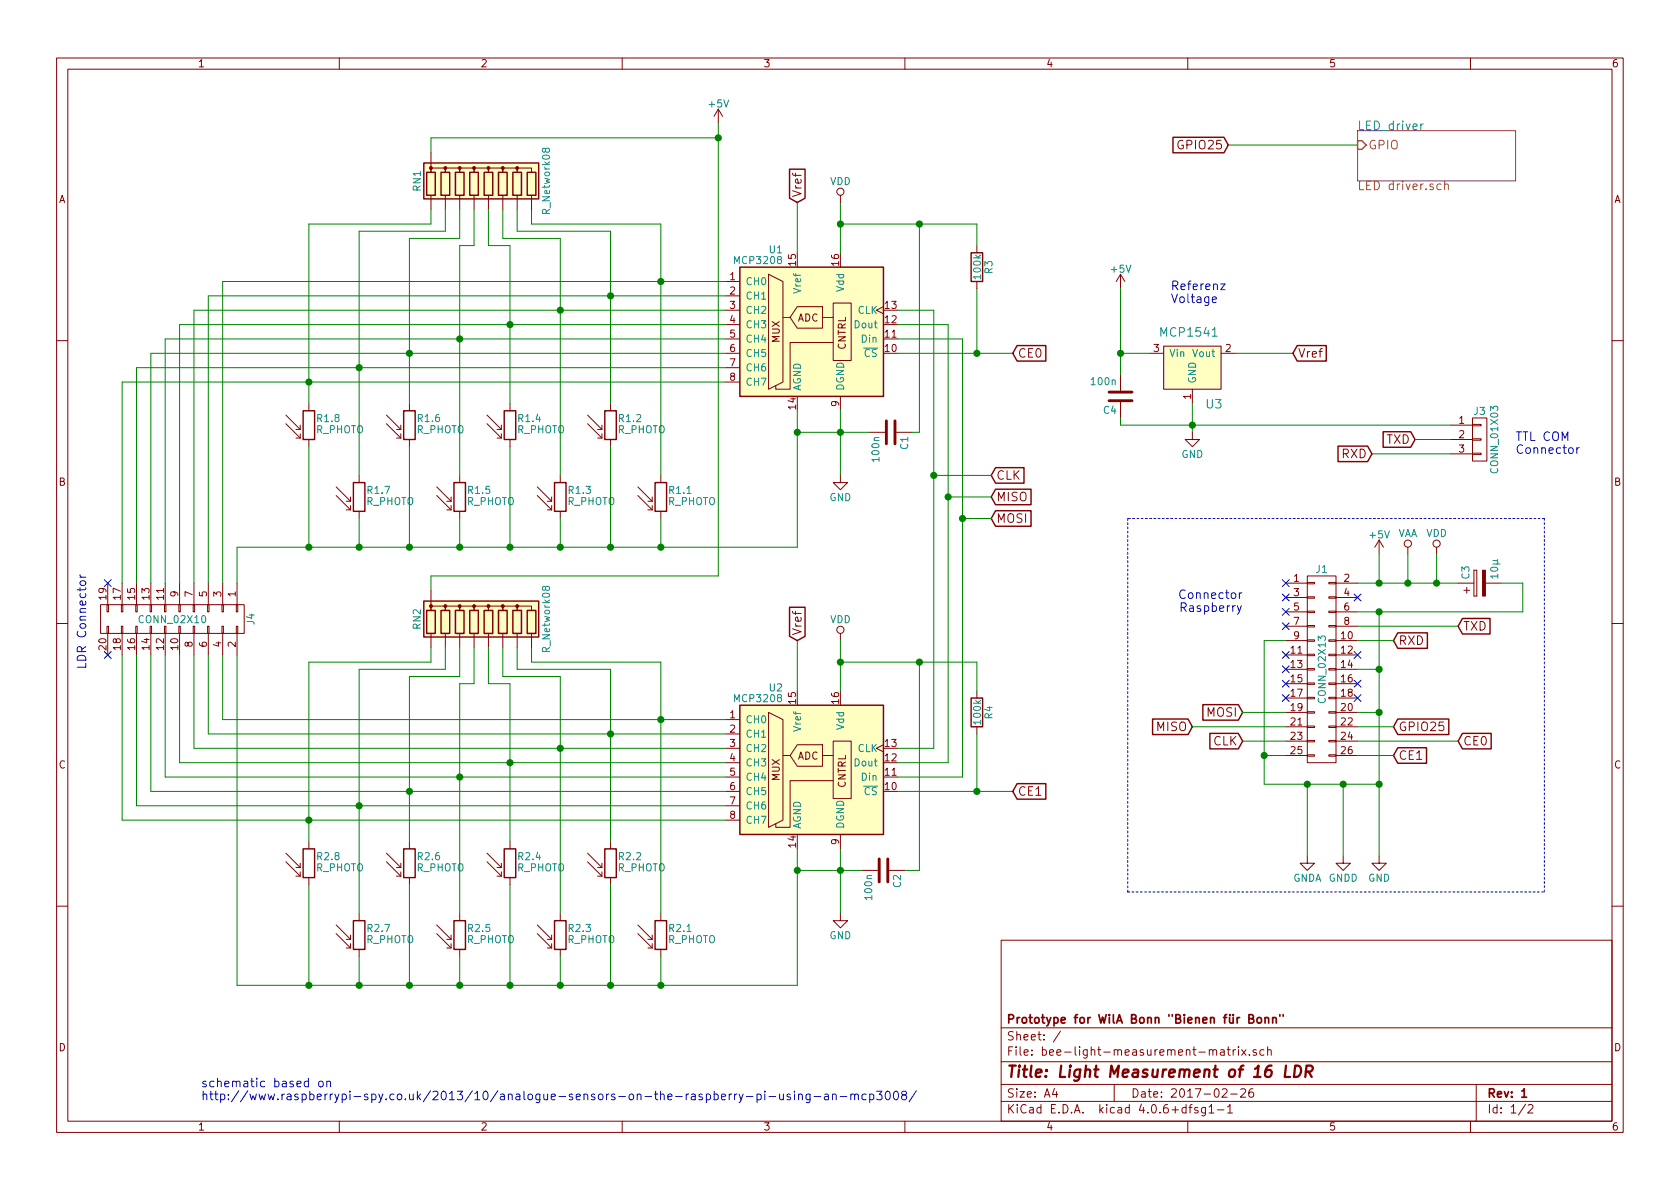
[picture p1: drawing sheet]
<svg xmlns="http://www.w3.org/2000/svg" width="297mm" height="210mm" viewBox="0 0 297 210" stroke-linecap="round" stroke-linejoin="round" font-family="sans-serif">
<g fill="none" stroke="#840000" stroke-width=".18">
<path d="M10 10.3h277v189.9h-277zM12 12.2h273v186.1h-273zM60 10.3v1.9M110 10.3v1.9M127 19.3l-.8 1.3M127 19.3v2.5M127 19.3l.8 1.3M160 10.3v1.9M210 10.3v1.9M260 10.3v1.9M76.2 26.9v3.6v-.8h2.5v.8v-.8h2.6v.8v-.8h2.5v.8v-.8h2.6v.8v-.8h2.5v.8v-.8h2.5v.8v-.8h2.6v.8M76.2 34.5v2.6"/>
<path d="M78.7 34.5v2.6M81.3 34.5v2.6M83.8 34.5v2.6M86.4 34.5v2.6M88.9 34.5v2.6M91.4 34.5v2.6M94 34.5v2.6M148.6 34.5v1.3M128.3 49.8h2.5M128.3 52.3h2.5M128.3 54.9h2.5M128.3 57.4h2.5"/>
<path d="M128.3 59.9h2.5M135.9 48.5l2.5 1.3v17.8l-2.5 1.2zM138.4 56.1h1.3M141 54.2h4.4v3.8h-4.4l-1.3-1.9zM145.4 56.1h1.9M147.3 53.6h3.2v10.1h-3.2zM156.2 54.2l-1.3 .7 1.3 .6M172.7 43.4v1.3M172.7 49.8v1.2M198.1 48.5l-.7 1.3M198.1 48.5v2.5M198.1 48.5l.8 1.3"/>
<path d="M10 60.2h2M50.5 74.9l2.6 2.6M50.5 73.4l2.6 2.5M52.3 77.5h.8M52.3 75.9h.8M53.1 75.2v.7M53.1 76.7v.8M54.6 71.4v1.2M54.6 77.7v1.3M68.3 74.9l2.6 2.6M68.3 73.4l2.6 2.5M70.1 77.5h.8"/>
<path d="M70.1 75.9h.8M70.9 75.2v.7M70.9 76.7v.8M72.4 71.4v1.2M72.4 77.7v1.3M86.1 74.9l2.5 2.6M86.1 73.4l2.5 2.5M87.9 77.5h.7M87.9 75.9h.7M88.6 75.2v.7M88.6 76.7v.8M90.2 71.4v1.2"/>
<path d="M90.2 77.7v1.3M103.9 74.9l2.5 2.6M103.9 73.4l2.5 2.5M105.7 77.5h.7M105.7 75.9h.7M106.4 75.2v.7M106.4 76.7v.8M107.9 71.4v1.2M107.9 77.7v1.3M128.3 62.5h2.5M128.3 65h2.5M128.3 67.6h2.5"/>
<path d="M147.3 60.6h-7.6v8.2h-2.5v-.6M148.6 70.1v2.5M153.7 76.4h2.8M158.5 76.4h2.8M198.1 66.3v2.8M198.1 71.1v2.8M203.2 62.5h2.5M205.7 61.2h10.2v7.6h-10.2zM210.8 76.4v1.3h1.3l-1.3 1.3-1.3-1.3h1.3M210.8 68.8v2.6M215.9 62.5h2.5M256.5 75.2h3.8"/>
<path d="M256.5 77.7h3.8M260.3 77.6h1.6v.2h-1.6zM260.3 75.1h1.6v.2h-1.6zM260.3 73.9h2.6v7.6h-2.6zM285 60.2h2M59.4 87.6l2.6 2.6M59.4 86.1l2.6 2.5M61.2 90.2h.8M61.2 88.6h.8M62 87.9v.7M62 89.4v.8M63.5 84.1v1.2"/>
<path d="M63.5 90.4v1.3M77.2 87.6l2.6 2.6M77.2 86.1l2.6 2.5M79 90.2h.8M79 88.6h.8M79.8 87.9v.7M79.8 89.4v.8M81.3 84.1v1.2M81.3 90.4v1.3M95 87.6l2.5 2.6M95 86.1l2.5 2.5M96.8 90.2h.7"/>
<path d="M96.8 88.6h.7M97.5 87.9v.7M97.5 89.4v.8M99.1 84.1v1.2M99.1 90.4v1.3M112.8 87.6l2.5 2.6M112.8 86.1l2.5 2.5M114.6 90.2h.7M114.6 88.6h.7M115.3 87.9v.7M115.3 89.4v.8M116.8 84.1v1.2"/>
<path d="M116.8 90.4v1.3M148.6 84.1v1.2h1.3l-1.3 1.3-1.3-1.3h1.3M243.8 95.5l-.7 1.3M243.8 95.5v2.5M243.8 95.5l.8 1.3M248.9 96.8v1.2M254 96.8v1.2M256.5 80.3h3.8M260.3 80.1h1.6v.3h-1.6zM10 110.3h2M17.8 106.9h25.4v5.1h-25.4zM18.9 106.9h.3v1.3h-.3z"/>
<path d="M18.9 110.7h.3v1.3h-.3zM19 103.1v3.8M19 112v3.8M21.5 106.9h.2v1.3h-.2zM21.5 110.7h.2v1.3h-.2zM21.6 103.1v3.8M21.6 112v3.8M24 106.9h.3v1.3h-.3zM24 110.7h.3v1.3h-.3zM24.1 103.1v3.8M24.1 112v3.8M26.5 106.9h.3v1.3h-.3z"/>
<path d="M26.5 110.7h.3v1.3h-.3zM26.7 103.1v3.8M26.7 112v3.8M29.1 106.9h.2v1.3h-.2zM29.1 110.7h.2v1.3h-.2zM29.2 103.1v3.8M29.2 112v3.8M31.6 106.9h.3v1.3h-.3zM31.6 110.7h.3v1.3h-.3zM31.7 103.1v3.8M31.7 112v3.8M34.2 106.9h.2v1.3h-.2z"/>
<path d="M34.2 110.7h.2v1.3h-.2zM34.3 103.1v3.8M34.3 112v3.8M36.7 106.9h.3v1.3h-.3zM36.7 110.7h.3v1.3h-.3zM36.8 103.1v3.8M36.8 112v3.8M39.2 106.9h.3v1.3h-.3zM39.2 110.7h.3v1.3h-.3zM39.4 103.1v3.8M39.4 112v3.8M41.8 106.9h.2v1.3h-.2z"/>
<path d="M41.8 110.7h.2v1.3h-.2zM41.9 103.1v3.8M41.9 112v3.8M76.2 104.4v3.5v-.7h2.5v.7v-.7h2.6v.7v-.7h2.5v.7v-.7h2.6v.7v-.7h2.5v.7v-.7h2.5v.7v-.7h2.6v.7M76.2 112v2.5M78.7 112v2.5M81.3 112v2.5M83.8 112v2.5M86.4 112v2.5M88.9 112v2.5M91.4 112v2.5M94 112v2.5"/>
<path d="M148.6 112v1.3M227.3 103.1h3.8M227.3 105.7h3.8M227.3 108.2h3.8M227.3 110.7h3.8M227.3 113.3h3.8M227.3 115.8h3.8M227.3 118.4h3.8M231.1 118.2h1.3v.3h-1.3zM231.1 115.7h1.3v.2h-1.3zM231.1 113.2h1.3v.2h-1.3zM231.1 110.6h1.3v.3h-1.3z"/>
<path d="M231.1 108.1h1.3v.2h-1.3zM231.1 105.5h1.3v.3h-1.3zM231.1 103h1.3v.2h-1.3zM231.1 101.8h5.1v33.1h-5.1zM234.9 118.2h1.3v.3h-1.3zM234.9 115.7h1.3v.2h-1.3zM234.9 113.2h1.3v.2h-1.3zM234.9 110.6h1.3v.3h-1.3zM234.9 108.1h1.3v.2h-1.3zM234.9 105.5h1.3v.3h-1.3zM234.9 103h1.3v.2h-1.3zM236.2 103.1h3.8"/>
<path d="M236.2 105.7h3.8M236.2 108.2h3.8M236.2 110.7h3.8M236.2 113.3h3.8M236.2 115.8h3.8M236.2 118.4h3.8M257.8 103.1h2.8M258.8 104.4h1M259.3 103.9v1M260.6 105.4h.5zM260.6 100.8v4.6zM260.6 100.8h.5z"/>
<path d="M261.1 100.8v4.6zM262.6 103.1h2.8M285 110.3h2M128.3 127.2h2.5M128.3 129.8h2.5M128.3 132.3h2.5M128.3 134.9h2.5M128.3 137.4h2.5M128.3 139.9h2.5M135.9 126l2.5 1.2v17.8l-2.5 1.3zM138.4 133.6h1.3M141 131.7h4.4v3.8h-4.4l-1.3-1.9z"/>
<path d="M145.4 133.6h1.9M147.3 131.1h3.2v10.1h-3.2zM147.3 138h-7.6v8.3h-2.5v-.6M156.2 131.7l-1.3 .6 1.3 .7M172.7 122.2v1.2M172.7 128.5v1.3M227.3 133.6h3.8M227.3 126h3.8M227.3 128.5h3.8M227.3 131.1h3.8M227.3 120.9h3.8M227.3 123.4h3.8"/>
<path d="M231.1 133.5h1.3v.2h-1.3zM231.1 130.9h1.3v.3h-1.3zM231.1 128.4h1.3v.2h-1.3zM231.1 125.9h1.3v.2h-1.3zM231.1 123.3h1.3v.3h-1.3zM231.1 120.8h1.3v.2h-1.3zM234.9 133.5h1.3v.2h-1.3zM234.9 130.9h1.3v.3h-1.3zM234.9 128.4h1.3v.2h-1.3zM234.9 125.9h1.3v.2h-1.3zM234.9 123.3h1.3v.3h-1.3zM234.9 120.8h1.3v.2h-1.3z"/>
<path d="M236.2 133.6h3.8M236.2 126h3.8M236.2 128.5h3.8M236.2 131.1h3.8M236.2 120.9h3.8M236.2 123.4h3.8M50.5 152.4l2.6 2.5M50.5 150.9l2.6 2.5M52.3 154.9h.8M52.3 153.4h.8M53.1 152.6v.8M53.1 154.2v.7"/>
<path d="M54.6 148.8v1.3M54.6 155.2v1.3M68.3 152.4l2.6 2.5M68.3 150.9l2.6 2.5M70.1 154.9h.8M70.1 153.4h.8M70.9 152.6v.8M70.9 154.2v.7M72.4 148.8v1.3M72.4 155.2v1.3M86.1 152.4l2.5 2.5M86.1 150.9l2.5 2.5"/>
<path d="M87.9 154.9h.7M87.9 153.4h.7M88.6 152.6v.8M88.6 154.2v.7M90.2 148.8v1.3M90.2 155.2v1.3M103.9 152.4l2.5 2.5M103.9 150.9l2.5 2.5M105.7 154.9h.7M105.7 153.4h.7M106.4 152.6v.8M106.4 154.2v.7"/>
<path d="M107.9 148.8v1.3M107.9 155.2v1.3M128.3 142.5h2.5M128.3 145h2.5M148.6 147.6v2.5M152.4 153.9h2.8M157.2 153.9h2.8M231.1 151.4v1.2h1.3l-1.3 1.3-1.2-1.3h1.2M237.5 151.4v1.2h1.3l-1.3 1.3-1.3-1.3h1.3M243.8 151.4v1.2h1.3l-1.3 1.3-1.2-1.3h1.2M10 160.2h2M59.4 165.1l2.6 2.5"/>
<path d="M59.4 163.6l2.6 2.5M61.2 167.6h.8M61.2 166.1h.8M62 165.3v.8M62 166.9v.7M63.5 161.5v1.3M63.5 167.9v1.3M77.2 165.1l2.6 2.5M77.2 163.6l2.6 2.5M79 167.6h.8M79 166.1h.8M79.8 165.3v.8"/>
<path d="M79.8 166.9v.7M81.3 161.5v1.3M81.3 167.9v1.3M95 165.1l2.5 2.5M95 163.6l2.5 2.5M96.8 167.6h.7M96.8 166.1h.7M97.5 165.3v.8M97.5 166.9v.7M99.1 161.5v1.3M99.1 167.9v1.3M112.8 165.1l2.5 2.5"/>
<path d="M112.8 163.6l2.5 2.5M114.6 167.6h.7M114.6 166.1h.7M115.3 165.3v.8M115.3 166.9v.7M116.8 161.5v1.3M116.8 167.9v1.3M148.6 161.5v1.3h1.3l-1.3 1.3-1.3-1.3h1.3M177 166.3h108v32h-108zM285 160.2h2M60 198.3v1.9M110 198.3v1.9"/>
<path d="M160 198.3v1.9M177 194.8h108M177 191.8h108M177 187.8h108M177 181.8h108M186.4 192.5l-.3 1h.9M186.8 193v1M187.5 182.3l-1.3 2M197 191.8v3M210 198.3v1.9M210.2 195.8h.6M210.8 195.3l-.4 .2v1.3"/>
<path d="M211.8 195.9a.37 .37 0 0 0-.6 .1l.1 .3 .5 .1 .1 .1-.3 .3-.4-.1M213.1 195.8v1.4l-.2 .1h-.4M213.1 195.9l-.4-.1-.3 .3 .1 .6 .2 .1 .4-.1M213.8 195.8l.4-.5v1.5M213.8 196.8h.8M214.5 185.8a.36 .36 0 0 1 .3-.2 .36 .36 0 0 1 .3 .2v.8M215.3 196.3h1.1M215.8 185.7h.6l.1 .9M216.1 192.7l.2-.2h.4l.3 .5-1 1h1M216.5 186h-.5l-.3 .3 .3 .3 .5-.1M217 185.6h.5M217 195.8l.5-.5v1.5"/>
<path d="M217 196.8h.9M217.2 185.1v1.3l.3 .2M217.6 193.5h1.1M218 185.6v1M218.5 185.6l-.5 .3M219 185.1v.2M219 185.6v1M219.4 192.7l.2-.2h.4l.2 .5-.9 1h.9M219.5 185.6l.8 1M220.3 185.6l-.8 1M220.9 186.5v.1M221.5 192.5a.59 .59 0 0 0-.7 .7l.1 .7 .2 .1 .5-.1 .1-.5-.2-.2-.4-.1-.3 .3"/>
<path d="M222.1 185.7a.37 .37 0 0 0-.6 .1l.1 .2 .5 .2 .1 .1-.2 .3-.5-.1M223.5 185.7l-.5-.1-.2 .3v.6l.2 .1 .5-.1M224.1 185.7l.2-.1 .4 .1 .1 .9M224.1 185.1v1.5M260 198.3v1.9M261 191.8v6.5M269.7 195.2l-1.2 2M270.2 195.5l.2-.2h.4l.2 .5-.9 1h.9"/>
<circle cx="148.6" cy="33.9" r=".63"/>
<circle cx="248.9" cy="96.1" r=".63"/>
<circle cx="254" cy="96.1" r=".63"/>
<circle cx="148.6" cy="111.4" r=".63"/>
</g>
<path d="M223.7 179.9v1M225 179.9v1M226.3 179.4v.3M226.9 179.4v.3M220.8 180.1h.5l.2-.1 .1-.3-.3-.3h-.5v1.5h.6l.3-.3a.41 .41 0 0 0-.4-.5M222.3 180.1l.2-.2 .5 .2v.5l-.1 .2-.4 .1-.2-.1zM223.7 180.1l.2-.2 .4 .1v.9M225 180.1l.2-.2 .4 .1 .1 .9M269.1 194h.8" fill="none" stroke="#840000" stroke-width=".3"/>
<path d="M227.4 188.4l-.2 2h.9M229 188.4a.97 .97 0 0 1 1 .6 .97 .97 0 0 1-.3 1.2l-.4 .2h-.5zM230.9 189.5h.7a.56 .56 0 0 0 .5-.5 .56 .56 0 0 0-.3-.6h-.8l-.2 2M231.4 189.5l.5 .9" fill="none" stroke="#840000" stroke-width=".41"/>
<g fill="#ffffc2" stroke="#ffffc2" stroke-width=".18">
<path d="M130.8 47.2h25.4v22.9h-25.4z"/>
<path d="M130.8 124.7h25.4v22.9h-25.4z"/>
<path d="M205.7 61.2h10.2v7.6h-10.2z"/>
<path d="M74.9 28.8h20.3v6.4h-20.3z"/>
<path d="M74.9 106.3h20.3v6.3h-20.3z"/>
</g>
<g fill="none" stroke="#840000" stroke-width=".25">
<path d="M74.9 28.8h20.3v6.4h-20.3zM75.4 30.5h1.6v4h-1.6zM78 30.5h1.5v4h-1.5zM80.5 30.5h1.5v4h-1.5zM83.1 30.5h1.5v4h-1.5zM85.6 30.5h1.5v4h-1.5zM88.1 30.5h1.6v4h-1.6zM90.7 30.5h1.5v4h-1.5zM93.2 30.5h1.5v4h-1.5zM139.6 29.9h2.7v5.1l-1.3 .8-1.4-.8zM207.4 24.3h9l.8 1.3-.8 1.4h-9zM130.8 47.2h25.4v22.9h-25.4z"/>
<path d="M171.7 44.7h2v5.1h-2zM53.6 72.6h2v5.1h-2zM71.4 72.6h2v5.1h-2zM89.2 72.6h2v5.1h-2zM106.9 72.6h2.1v5.1h-2.1zM179.8 61.1h5.1v2.7h-5.1l-.7-1.3zM229.4 61.1h5.1v2.7h-5.1l-.8-1.3zM236.6 78.9h5.2l.8 1.4-.8 1.3h-5.2zM244.6 76.3h4.8l.8 1.4-.8 1.4h-4.8zM62.5 85.3h2v5.1h-2zM80.3 85.3h2v5.1h-2zM98 85.3h2.1v5.1h-2.1z"/>
<path d="M115.8 85.3h2.1v5.1h-2.1zM176 82.7h5.1v2.7h-5.1l-.7-1.3zM176 86.5h6.3v2.7h-6.3l-.7-1.3zM176 90.3h6.3v2.8h-6.3l-.7-1.4zM74.9 106.3h20.3v6.3h-20.3zM75.4 107.9h1.6v4.1h-1.6zM78 107.9h1.5v4.1h-1.5zM80.5 107.9h1.5v4.1h-1.5zM83.1 107.9h1.5v4.1h-1.5zM85.6 107.9h1.5v4.1h-1.5zM88.1 107.9h1.6v4.1h-1.6zM90.7 107.9h1.5v4.1h-1.5z"/>
<path d="M93.2 107.9h1.5v4.1h-1.5zM139.6 107.4h2.7v5.1l-1.3 .8-1.4-.8zM247.1 111.9h5.3v2.7h-5.3l-.7-1.3zM258.6 109.4h4.8v2.7h-4.8l-.8-1.4zM130.8 124.7h25.4v22.9h-25.4zM171.7 123.4h2v5.1h-2zM179.8 138.6h5.1v2.7h-5.1l-.7-1.4zM203.8 127.1h6.3l.7 1.4-.7 1.4h-6.3zM212.7 124.6h6.2l.8 1.4-.8 1.3h-6.2zM213.9 129.7h5l.8 1.4-.8 1.3h-5zM247.1 132.2h5.1v2.8h-5.1l-.7-1.4zM247.1 127.1h9.1v2.8h-9.1l-.7-1.4z"/>
<path d="M258.6 129.7h5.1v2.7h-5.1l-.8-1.3zM53.6 150.1h2v5.1h-2zM71.4 150.1h2v5.1h-2zM89.2 150.1h2v5.1h-2zM106.9 150.1h2.1v5.1h-2.1zM62.5 162.8h2v5.1h-2zM80.3 162.8h2v5.1h-2zM98 162.8h2.1v5.1h-2.1zM115.8 162.8h2.1v5.1h-2.1z"/>
</g>
<g fill="none" stroke="#008400" stroke-width=".18">
<path d="M76.2 37.1v2.5h-21.6v31.8M78.7 37.1v3.8h-15.2v43.2M81.3 37.1v5.1h-8.9v29.2M83.8 37.1v6.3h-2.5v40.7M86.4 37.1v6.3h3.8v28M88.9 37.1v5.1h10.2v41.9M91.4 37.1v3.8h16.5v30.5M94 37.1v2.5h22.8v44.5M127 24.4h-50.8v2.5M127 21.8v80h-50.8v2.6M141 35.8v8.9M148.6 39.6h24.1v3.8"/>
<path d="M148.6 35.8v8.9M162.6 39.6v36.8h-1.3M217.2 25.6h22.8M128.3 49.8h-88.9v53.3M128.3 52.3h-91.5v50.8M128.3 54.9h-94v48.2M128.3 57.4h-96.6v45.7M128.3 59.9h-99.1v43.2M158.7 54.9h6.4v77.4h-6.4M158.7 57.4h8.9v77.5h-8.9M158.7 59.9h11.5v77.5h-11.5M172.7 51v11.5"/>
<path d="M198.1 51v15.3M54.6 79v17.8M72.4 79v17.8M90.2 79v17.8M107.9 79v17.8M128.3 62.5h-101.6v40.6M128.3 65h-104.2v38.1M128.3 67.6h-106.7v35.5M141 72.6v24.2h-99.1v6.3M141 76.4h12.7M148.6 72.6v11.5M158.7 62.5h20.4"/>
<path d="M198.1 62.5h5.1M198.1 73.9v1.3h58.4M210.8 71.4v5M218.4 62.5h10.2M250.2 77.7h6.3M63.5 91.7v5.1M81.3 91.7v5.1M99.1 91.7v5.1M116.8 91.7v5.1M165.1 84.1h10.2M167.6 87.9h7.7M170.2 91.7h5.1"/>
<path d="M242.6 80.3h13.9M243.8 98v5.1M248.9 98v5.1M254 98v5.1M21.6 115.8v29.2h106.7M24.1 115.8v26.7h104.2M26.7 115.8v24.1h101.6M29.2 115.8v21.6h99.1M31.7 115.8v19.1h96.6M34.3 115.8v16.5h94M36.8 115.8v14h91.5M39.4 115.8v11.4h88.9"/>
<path d="M41.9 115.8v58.4h99.1v-24.1M76.2 114.5v2.6h-21.6v31.7M78.7 114.5v3.9h-15.2v43.1M81.3 114.5v5.1h-8.9v29.2M83.8 114.5v6.4h-2.5v40.6M86.4 114.5v6.4h3.8v27.9M88.9 114.5v5.1h10.2v41.9M91.4 114.5v3.9h16.5v30.4M94 114.5v2.6h22.8v44.4M141 113.3v8.9M148.6 117.1h24.1v5.1M148.6 113.3v8.9"/>
<path d="M162.6 117.1v36.8h-2.6M227.3 113.3h-3.8v25.4h20.3M240 103.1h17.8M240 118.4h3.8M240 110.7h17.8M240 113.3h6.4M243.8 108.2v43.2M265.4 103.1h3.8v5.1h-29.2M158.7 139.9h20.4M172.7 129.8v10.1M210.8 128.5h16.5M219.7 131.1h7.6"/>
<path d="M219.7 126h7.6M223.5 133.6h3.8M231.1 138.7v12.7M237.5 138.7v12.7M240 128.5h6.4M240 131.1h17.8M240 133.6h6.4M240 126h3.8M54.6 156.5v17.7M72.4 156.5v17.7M90.2 156.5v17.7M107.9 156.5v17.7"/>
<path d="M141 153.9h11.4M148.6 150.1v11.4M63.5 169.2v5M81.3 169.2v5M99.1 169.2v5M116.8 169.2v5"/>
</g>
<g fill="#008400" stroke="#008400" stroke-width=".25">
<circle cx="116.8" cy="49.8" r=".51"/>
<circle cx="108" cy="52.3" r=".51"/>
<circle cx="99.1" cy="54.9" r=".51"/>
<circle cx="90.2" cy="57.4" r=".51"/>
<circle cx="81.3" cy="59.9" r=".51"/>
<circle cx="72.4" cy="62.5" r=".51"/>
<circle cx="63.5" cy="65" r=".51"/>
<circle cx="54.6" cy="67.6" r=".51"/>
<circle cx="72.4" cy="96.8" r=".51"/>
<circle cx="90.2" cy="96.8" r=".51"/>
<circle cx="108" cy="96.8" r=".51"/>
<circle cx="99.1" cy="96.8" r=".51"/>
<circle cx="81.3" cy="96.8" r=".51"/>
<circle cx="63.5" cy="96.8" r=".51"/>
<circle cx="116.8" cy="127.2" r=".51"/>
<circle cx="108" cy="129.8" r=".51"/>
<circle cx="99.1" cy="132.3" r=".51"/>
<circle cx="90.2" cy="134.9" r=".51"/>
<circle cx="81.3" cy="137.4" r=".51"/>
<circle cx="72.4" cy="139.9" r=".51"/>
<circle cx="63.5" cy="142.5" r=".51"/>
<circle cx="54.6" cy="145" r=".51"/>
<circle cx="72.4" cy="174.2" r=".51"/>
<circle cx="90.2" cy="174.2" r=".51"/>
<circle cx="108" cy="174.2" r=".51"/>
<circle cx="99.1" cy="174.2" r=".51"/>
<circle cx="81.3" cy="174.2" r=".51"/>
<circle cx="63.5" cy="174.2" r=".51"/>
<circle cx="165.1" cy="84.1" r=".51"/>
<circle cx="167.6" cy="87.9" r=".51"/>
<circle cx="170.2" cy="91.7" r=".51"/>
<circle cx="148.6" cy="153.9" r=".51"/>
<circle cx="148.6" cy="117.1" r=".51"/>
<circle cx="148.6" cy="76.4" r=".51"/>
<circle cx="148.6" cy="39.6" r=".51"/>
<circle cx="162.6" cy="39.6" r=".51"/>
<circle cx="172.7" cy="62.5" r=".51"/>
<circle cx="172.7" cy="139.9" r=".51"/>
<circle cx="162.6" cy="117.1" r=".51"/>
<circle cx="198.1" cy="62.5" r=".51"/>
<circle cx="210.8" cy="75.2" r=".51"/>
<circle cx="243.8" cy="126" r=".51"/>
<circle cx="243.8" cy="118.4" r=".51"/>
<circle cx="223.5" cy="133.6" r=".51"/>
<circle cx="248.9" cy="103.1" r=".51"/>
<circle cx="243.8" cy="103.1" r=".51"/>
<circle cx="254" cy="103.1" r=".51"/>
<circle cx="243.8" cy="108.2" r=".51"/>
<circle cx="141" cy="76.4" r=".51"/>
<circle cx="116.8" cy="96.8" r=".51"/>
<circle cx="127" cy="24.4" r=".51"/>
<circle cx="141" cy="153.9" r=".51"/>
<circle cx="116.8" cy="174.2" r=".51"/>
<circle cx="54.6" cy="96.8" r=".51"/>
<circle cx="54.6" cy="174.2" r=".51"/>
<circle cx="243.8" cy="138.7" r=".51"/>
<circle cx="237.5" cy="138.7" r=".51"/>
<circle cx="231.1" cy="138.7" r=".51"/>
</g>
<g fill="none" stroke="#0000c2" stroke-width=".18">
<path d="M214.4 53l.7-.1-.1-.3-.4-.1-.2 .2v.7h.6M215.8 50.2h.8l-.8 1h.8M278.8 79.2v1M279.2 79.2h-.3l-.1 .3M14.1 101.6l.1 .3 .3 .2M14.1 102.1h1.1M14.2 102.9l.3-.2h.4l.2 .2 .1 .3-.3 .3h-.4l-.4-.3zM56.4 191.3l.2-.1 .5 .1v.6l-.1 .2-.4 .1-.2-.2zM57.8 191.3h.1a.36 .36 0 0 1 .5 .1v.8M57.8 191.2v1M130.7 193.5l.3 1M131.4 193.5l-.5 1.3-.2 .2"/>
<path d="M132 193.9h1.1M133.9 193.5a.48 .48 0 0 1 .6 .1v.7a.48 .48 0 0 1-.6 .1M133.9 193.5v1.5M135.2 193v.1M135.2 193.5v1M136 193.9h1.1M137.8 193.5v.8a.38 .38 0 0 0 .7 0M138.5 193.5v1M139.7 193.5h-.3l-.3 .2 .1 .2 .5 .2v.3h-.6M140.5 193v.1M140.5 193.5v1M141.2 193.6l.1-.1a.36 .36 0 0 1 .6 .2v.8"/>
<path d="M141.2 193.5v1M143.2 193.5v1.2l-.2 .3-.4-.1M143.2 193.5a.48 .48 0 0 0-.6 .1v.7a.48 .48 0 0 0 .6 .1M143.9 193.9h1.2M145.8 193.5h.6l.1 1M146.5 193.8l-.5 .1a.3 .3 0 0 0-.3 .3 .3 .3 0 0 0 .3 .3l.5-.1M147.2 193.6l.1-.1a.36 .36 0 0 1 .6 .2v.8M147.2 193.5v1M148.6 193.9h1.1M150.4 193.6l.1-.1a.36 .36 0 0 1 .6 .2v.8M150.4 193.5v1M151.1 193.7a.35 .35 0 0 1 .3-.2 .35 .35 0 0 1 .4 .2v.8"/>
<path d="M153.1 193.5a.48 .48 0 0 0-.6 .1v.7a.48 .48 0 0 0 .6 .1M153.8 193.5a.48 .48 0 0 1 .6 .1v.7a.48 .48 0 0 1-.6 .1M153.8 193.5v1.5M155 193h1l-.6 .5 .4 .1 .2 .2-.1 .5-.2 .2h-.5l-.2-.2M156.7 193.1l.2-.1a.81 .81 0 0 1 .5 .7 .81 .81 0 0 1-.5 .8l-.2-.2-.2-.4zM158.2 193h.1a.81 .81 0 0 1 .6 .7 .81 .81 0 0 1-.6 .8 .98 .98 0 0 1-.1-1.5zM159.7 193.6l-.3-.3 .1-.2a.48 .48 0 0 1 .7 0l.1 .2-.2 .2-.6 .3v.5a.48 .48 0 0 0 .8-.1v-.3l-.3-.3M162 192.9l-1.3 1.9"/>
</g>
<g fill="#840000" stroke="#840000" stroke-width=".18">
<path d="M262.1 100.8h.5v4.6h-.5z"/>
<circle cx="76.2" cy="29.7" r=".25"/>
<circle cx="78.7" cy="29.7" r=".25"/>
<circle cx="81.3" cy="29.7" r=".25"/>
<circle cx="83.8" cy="29.7" r=".25"/>
<circle cx="86.4" cy="29.7" r=".25"/>
<circle cx="88.9" cy="29.7" r=".25"/>
<circle cx="91.4" cy="29.7" r=".25"/>
<circle cx="76.2" cy="107.2" r=".25"/>
<circle cx="78.7" cy="107.2" r=".25"/>
<circle cx="81.3" cy="107.2" r=".25"/>
<circle cx="83.8" cy="107.2" r=".25"/>
<circle cx="86.4" cy="107.2" r=".25"/>
<circle cx="88.9" cy="107.2" r=".25"/>
<circle cx="91.4" cy="107.2" r=".25"/>
</g>
<path d="M156.7 74.4v4.1M158.2 74.4v4.1M196.1 69.3h4.1M196.1 70.9h4.1M155.4 151.9v4.1M157 151.9v4.1" fill="none" stroke="#840000" stroke-width=".51"/>
<path d="M96.4 26.4l.3-.2 .4 .1 .1 .1-.1 .5h-.4l-.2-.1-.2-.5h-.3v.5l.2 .1 .2-.2M251.6 21.9l-.2 .1-.2 .2M96.4 103.9l.3-.2h.4l.1 .2-.1 .4-.4 .1-.2-.1-.2-.6h-.3v.6l.2 .1 .2-.2" fill="none" stroke="#008484" stroke-width=".18"/>
<path d="M240 23.1h28v8.9h-28z" fill="none" stroke="#840084" stroke-width=".18"/>
<path d="M254.8 32.6a.48 .48 0 0 0-.7 .1v.7a.48 .48 0 0 0 .7 .1M255.4 32.7l.1-.1a.36 .36 0 0 1 .6 .2v.7M255.4 32v1.5" fill="none" stroke="#848400" stroke-width=".18"/>
<path d="M240 24.9h.8l.8 .7-.8 .8h-.8z" fill="none" stroke="#848400" stroke-width=".25"/>
<g fill="none" stroke="#000084" stroke-width=".18">
<path d="M18.4 115.2l1.3 1.2M18.4 102.5l1.3 1.2M19.7 115.2l-1.3 1.2M19.7 102.5l-1.3 1.2M226.7 102.5l1.2 1.2M226.7 107.6l1.2 1.2M226.7 105l1.2 1.3M226.7 110.1l1.2 1.2M226.7 115.2l1.2 1.2M226.7 117.7l1.2 1.3M227.9 117.7l-1.2 1.3M227.9 102.5l-1.2 1.2"/>
<path d="M227.9 105l-1.2 1.3M227.9 107.6l-1.2 1.2M227.9 110.1l-1.2 1.2M227.9 115.2l-1.2 1.2M239.4 105l1.2 1.3M239.4 115.2l1.2 1.2M240.6 105l-1.2 1.3M240.6 115.2l-1.2 1.2M226.7 120.3l1.2 1.2M226.7 122.8l1.2 1.2M227.9 120.3l-1.2 1.2M227.9 122.8l-1.2 1.2"/>
<path d="M239.4 120.3l1.2 1.2M239.4 122.8l1.2 1.2M240.6 120.3l-1.2 1.2M240.6 122.8l-1.2 1.2"/>
</g>
<path d="M199.4 91.7v66M273 91.7h-73.6M199.4 157.7h73.6M273 157.7v-66" fill="none" stroke="#0000c2" stroke-width=".18" stroke-dasharray=".3 .4"/>
<text font-size="2.8" fill="#840000" x="178" y="190.5">Title: Light Measurement of 16 LDR</text>
<g font-size="2.1" fill="#008484">
<text x="240" y="23">LED_driver</text>
<text x="205.5" y="59.5">MCP1541</text>
<text x="213.3" y="72.2">U3</text>
</g>
<g font-size="2.1" fill="#840000">
<text x="208.6" y="26.4">GPIO25</text>
<text x="141.7" y="34.9" transform="rotate(-90 141.7 34.9)">Vref</text>
<text x="180" y="63.2">CE0</text>
<text x="229.5" y="63.2">Vref</text>
<text x="237.2" y="81">RXD</text>
<text x="245" y="78.5">TXD</text>
<text x="176.2" y="84.8">CLK</text>
<text x="176.2" y="88.6">MISO</text>
<text x="176.2" y="92.5">MOSI</text>
<text x="141.7" y="112.4" transform="rotate(-90 141.7 112.4)">Vref</text>
<text x="258.7" y="111.5">TXD</text>
<text x="247.3" y="114">RXD</text>
<text x="204.5" y="129.3">MISO</text>
<text x="213.4" y="126.7">MOSI</text>
<text x="214.4" y="131.8">CLK</text>
<text x="247.3" y="129.3">GPIO25</text>
<text x="258.7" y="131.8">CE0</text>
<text x="247.3" y="134.4">CE1</text>
<text x="180" y="140.7">CE1</text>
<text x="178" y="184">Sheet: /</text>
<text x="178" y="181">Prototype for WilA Bonn &quot;Bienen für Bonn&quot;</text>
<text x="178" y="186.7">File: bee-light-measurement-matrix.sch</text>
<text x="178" y="196.9">KiCad E.D.A. kicad 4.0.6+dfsg1-1</text>
<text x="178" y="194.1">Size: A4</text>
<text x="200" y="194.1">Date: 2017-02-26</text>
<text x="263" y="194.1">Rev: 1</text>
<text x="263" y="196.9">Id: 1/2</text>
</g>
<g font-size="2.1" fill="#848400">
<text x="242" y="26.4">GPIO</text>
<text x="240" y="33.6">LED driver.sch</text>
</g>
<g font-size="2.1" fill="#0000c2">
<text x="207" y="51.3">Referenz</text>
<text x="207" y="53.6">Voltage</text>
<text x="268" y="78">TTL COM</text>
<text x="268" y="80.3">Connector</text>
<text x="209.1" y="105.9">Connector</text>
<text x="209.2" y="108.2">Raspberry</text>
<text x="15.2" y="118.4" transform="rotate(-90 15.2 118.4)">LDR Connector</text>
<text x="35.6" y="192.3">schematic based on</text>
<text x="35.6" y="194.6">http://www.raspberrypi-spy.co.uk/2013/10/analogue-sensors-on-the-raspberry-pi-using-an-mcp3008/</text>
</g>
<g font-size="1.8" fill="#840000">
<text x="35" y="11.9">1</text>
<text x="85" y="11.9">2</text>
<text x="135" y="11.9">3</text>
<text x="185" y="11.9">4</text>
<text x="235" y="11.9">5</text>
<text x="285" y="11.9">6</text>
<text x="10.4" y="35.9">A</text>
<text x="285.4" y="35.9">A</text>
<text x="140.7" y="46.9" transform="rotate(-90 140.7 46.9)">15</text>
<text x="148.3" y="46.9" transform="rotate(-90 148.3 46.9)">16</text>
<text x="129.1" y="49.5">1</text>
<text x="129.1" y="52.1">2</text>
<text x="129.1" y="54.6">3</text>
<text x="129.1" y="57.1">4</text>
<text x="129.1" y="59.7">5</text>
<text x="141" y="56.8">ADC</text>
<text x="156.5" y="59.7">11</text>
<text x="156.5" y="57.1">12</text>
<text x="156.5" y="54.6">13</text>
<text x="129.1" y="62.2">6</text>
<text x="129.1" y="64.8">7</text>
<text x="137.8" y="60.6" transform="rotate(-90 137.8 60.6)">MUX</text>
<text x="149.5" y="61.9" transform="rotate(-90 149.5 61.9)">CNTRL</text>
<text x="156.5" y="62.2">10</text>
<text x="204" y="62.2">3</text>
<text x="216.7" y="62.2">2</text>
<text x="129.1" y="67.3">8</text>
<text x="148.3" y="71.9" transform="rotate(-90 148.3 71.9)">9</text>
<text x="210.6" y="70.6" transform="rotate(-90 210.6 70.6)">1</text>
<text x="140.7" y="72.3" transform="rotate(-90 140.7 72.3)">14</text>
<text x="258" y="74.9">1</text>
<text x="258" y="77.5">2</text>
<text x="258" y="80">3</text>
<text x="10.4" y="85.9">B</text>
<text x="285.4" y="85.9">B</text>
<text x="18.8" y="106" transform="rotate(-90 18.8 106)">19</text>
<text x="21.3" y="106" transform="rotate(-90 21.3 106)">17</text>
<text x="23.9" y="106" transform="rotate(-90 23.9 106)">15</text>
<text x="26.4" y="106" transform="rotate(-90 26.4 106)">13</text>
<text x="29" y="106" transform="rotate(-90 29 106)">11</text>
<text x="31.5" y="105.5" transform="rotate(-90 31.5 105.5)">9</text>
<text x="34" y="105.5" transform="rotate(-90 34 105.5)">7</text>
<text x="36.6" y="105.5" transform="rotate(-90 36.6 105.5)">5</text>
<text x="39.1" y="105.5" transform="rotate(-90 39.1 105.5)">3</text>
<text x="41.7" y="105.5" transform="rotate(-90 41.7 105.5)">1</text>
<text x="228.8" y="102.9">1</text>
<text x="228.8" y="105.4">3</text>
<text x="228.8" y="107.9">5</text>
<text x="237.6" y="102.9">2</text>
<text x="237.6" y="105.4">4</text>
<text x="237.6" y="107.9">6</text>
<text x="228.8" y="110.5">7</text>
<text x="228.8" y="113">9</text>
<text x="237.2" y="113">10</text>
<text x="237.6" y="110.5">8</text>
<text x="18.8" y="114.9" transform="rotate(-90 18.8 114.9)">20</text>
<text x="21.3" y="114.9" transform="rotate(-90 21.3 114.9)">18</text>
<text x="23.9" y="114.9" transform="rotate(-90 23.9 114.9)">16</text>
<text x="26.4" y="114.9" transform="rotate(-90 26.4 114.9)">14</text>
<text x="29" y="114.9" transform="rotate(-90 29 114.9)">12</text>
<text x="31.5" y="114.9" transform="rotate(-90 31.5 114.9)">10</text>
<text x="34" y="114.4" transform="rotate(-90 34 114.4)">8</text>
<text x="36.6" y="114.4" transform="rotate(-90 36.6 114.4)">6</text>
<text x="39.1" y="114.4" transform="rotate(-90 39.1 114.4)">4</text>
<text x="41.7" y="114.4" transform="rotate(-90 41.7 114.4)">2</text>
<text x="228.3" y="115.6">11</text>
<text x="228.3" y="118.1">13</text>
<text x="237.2" y="115.6">12</text>
<text x="237.2" y="118.1">14</text>
<text x="140.7" y="124.4" transform="rotate(-90 140.7 124.4)">15</text>
<text x="148.3" y="124.4" transform="rotate(-90 148.3 124.4)">16</text>
<text x="228.3" y="120.6">15</text>
<text x="228.3" y="123.2">17</text>
<text x="228.3" y="125.7">19</text>
<text x="237.2" y="125.7">20</text>
<text x="237.2" y="120.6">16</text>
<text x="237.2" y="123.2">18</text>
<text x="129.1" y="127">1</text>
<text x="129.1" y="129.5">2</text>
<text x="228.3" y="128.3">21</text>
<text x="228.3" y="130.8">23</text>
<text x="237.2" y="128.3">22</text>
<text x="237.2" y="130.8">24</text>
<text x="10.4" y="135.9">C</text>
<text x="129.1" y="132.1">3</text>
<text x="129.1" y="134.6">4</text>
<text x="129.1" y="137.2">5</text>
<text x="141" y="134.3">ADC</text>
<text x="156.5" y="137.2">11</text>
<text x="156.5" y="134.6">12</text>
<text x="156.5" y="132.1">13</text>
<text x="228.3" y="133.3">25</text>
<text x="237.2" y="133.3">26</text>
<text x="285.4" y="135.9">C</text>
<text x="129.1" y="139.7">6</text>
<text x="129.1" y="142.2">7</text>
<text x="137.8" y="138.1" transform="rotate(-90 137.8 138.1)">MUX</text>
<text x="149.5" y="139.4" transform="rotate(-90 149.5 139.4)">CNTRL</text>
<text x="156.5" y="139.7">10</text>
<text x="129.1" y="144.8">8</text>
<text x="140.7" y="149.8" transform="rotate(-90 140.7 149.8)">14</text>
<text x="148.3" y="149.3" transform="rotate(-90 148.3 149.3)">9</text>
<text x="10.4" y="185.9">D</text>
<text x="285.4" y="185.9">D</text>
<text x="35" y="199.9">1</text>
<text x="85" y="199.9">2</text>
<text x="135" y="199.9">3</text>
<text x="185" y="199.9">4</text>
<text x="235" y="199.9">5</text>
<text x="285" y="199.9">6</text>
</g>
<g font-size="1.8" fill="#008484">
<text x="125.4" y="19">+5V</text>
<text x="74.4" y="33.8" transform="rotate(-90 74.4 33.8)">RN1</text>
<text x="146.7" y="32.7">VDD</text>
<text x="97.2" y="37.6" transform="rotate(-90 97.2 37.6)">R_Network08</text>
<text x="130" y="46.7">MCP3208</text>
<text x="136" y="44.8">U1</text>
<text x="131.8" y="50.4">CH0</text>
<text x="131.8" y="53">CH1</text>
<text x="141.6" y="51.7" transform="rotate(-90 141.6 51.7)">Vref</text>
<text x="149.2" y="51.6" transform="rotate(-90 149.2 51.6)">Vdd</text>
<text x="173.4" y="49.2" transform="rotate(-90 173.4 49.2)">100k</text>
<text x="175.5" y="48.4" transform="rotate(-90 175.5 48.4)">R3</text>
<text x="196.5" y="48.2">+5V</text>
<text x="131.8" y="55.5">CH2</text>
<text x="131.8" y="58">CH3</text>
<text x="151.2" y="58">Dout</text>
<text x="151.6" y="55.5">CLK</text>
<text x="131.8" y="60.6">CH4</text>
<text x="131.8" y="63.1">CH5</text>
<text x="131.8" y="65.7">CH6</text>
<text x="152.3" y="60.6">Din</text>
<text x="152.7" y="63.1">CS</text>
<text x="206.8" y="63.1">Vin</text>
<text x="210.9" y="63.1">Vout</text>
<text x="131.8" y="68.2">CH7</text>
<text x="141.6" y="69.1" transform="rotate(-90 141.6 69.1)">AGND</text>
<text x="149.2" y="69.1" transform="rotate(-90 149.2 69.1)">DGND</text>
<text x="193.1" y="68.1">100n</text>
<text x="211.5" y="67.8" transform="rotate(-90 211.5 67.8)">GND</text>
<text x="55.8" y="76.6">R_PHOTO</text>
<text x="56.2" y="74.6">R1.8</text>
<text x="73.6" y="76.6">R_PHOTO</text>
<text x="74" y="74.6">R1.6</text>
<text x="91.4" y="76.6">R_PHOTO</text>
<text x="91.7" y="74.6">R1.4</text>
<text x="109.2" y="76.6">R_PHOTO</text>
<text x="109.5" y="74.6">R1.2</text>
<text x="195.1" y="73.2">C4</text>
<text x="260.7" y="73.3">J3</text>
<text x="155.5" y="81.5" transform="rotate(-90 155.5 81.5)">100n</text>
<text x="160.6" y="79.4" transform="rotate(-90 160.6 79.4)">C1</text>
<text x="208.9" y="81">GND</text>
<text x="264.9" y="83.4" transform="rotate(-90 264.9 83.4)">CONN_01X03</text>
<text x="64.7" y="89.3">R_PHOTO</text>
<text x="65.1" y="87.3">R1.7</text>
<text x="82.5" y="89.3">R_PHOTO</text>
<text x="82.9" y="87.3">R1.5</text>
<text x="100.3" y="89.3">R_PHOTO</text>
<text x="100.6" y="87.3">R1.3</text>
<text x="118.1" y="89.3">R_PHOTO</text>
<text x="118.4" y="87.3">R1.1</text>
<text x="146.6" y="88.6">GND</text>
<text x="242.2" y="95.2">+5V</text>
<text x="247.1" y="94.9">VAA</text>
<text x="252.1" y="94.9">VDD</text>
<text x="232.7" y="101.3">J1</text>
<text x="259.8" y="102.4" transform="rotate(-90 259.8 102.4)">C3</text>
<text x="264.9" y="102.1" transform="rotate(-90 264.9 102.1)">10µ</text>
<text x="24.8" y="110.2">CONN_02X10</text>
<text x="45" y="110.4" transform="rotate(-90 45 110.4)">J4</text>
<text x="74.4" y="111.2" transform="rotate(-90 74.4 111.2)">RN2</text>
<text x="146.7" y="110.2">VDD</text>
<text x="97.2" y="115.1" transform="rotate(-90 97.2 115.1)">R_Network08</text>
<text x="130" y="124.1">MCP3208</text>
<text x="136" y="122.2">U2</text>
<text x="234.4" y="124" transform="rotate(-90 234.4 124)">CONN_02X13</text>
<text x="131.8" y="127.9">CH0</text>
<text x="131.8" y="130.4">CH1</text>
<text x="141.6" y="129.2" transform="rotate(-90 141.6 129.2)">Vref</text>
<text x="149.2" y="129.1" transform="rotate(-90 149.2 129.1)">Vdd</text>
<text x="173.4" y="127.9" transform="rotate(-90 173.4 127.9)">100k</text>
<text x="175.5" y="127.1" transform="rotate(-90 175.5 127.1)">R4</text>
<text x="131.8" y="133">CH2</text>
<text x="131.8" y="135.5">CH3</text>
<text x="151.2" y="135.5">Dout</text>
<text x="151.6" y="133">CLK</text>
<text x="131.8" y="138">CH4</text>
<text x="131.8" y="140.6">CH5</text>
<text x="131.8" y="143.1">CH6</text>
<text x="152.3" y="138">Din</text>
<text x="152.7" y="140.6">CS</text>
<text x="131.8" y="145.7">CH7</text>
<text x="141.6" y="146.6" transform="rotate(-90 141.6 146.6)">AGND</text>
<text x="149.2" y="146.6" transform="rotate(-90 149.2 146.6)">DGND</text>
<text x="55.8" y="154.1">R_PHOTO</text>
<text x="56.2" y="152.1">R2.8</text>
<text x="73.6" y="154.1">R_PHOTO</text>
<text x="74" y="152.1">R2.6</text>
<text x="91.4" y="154.1">R_PHOTO</text>
<text x="91.7" y="152.1">R2.4</text>
<text x="109.2" y="154.1">R_PHOTO</text>
<text x="109.5" y="152.1">R2.2</text>
<text x="228.5" y="155.9">GNDA</text>
<text x="234.9" y="155.9">GNDD</text>
<text x="241.9" y="155.9">GND</text>
<text x="154.2" y="158.9" transform="rotate(-90 154.2 158.9)">100n</text>
<text x="159.3" y="156.9" transform="rotate(-90 159.3 156.9)">C2</text>
<text x="64.7" y="166.8">R_PHOTO</text>
<text x="65.1" y="164.8">R2.7</text>
<text x="82.5" y="166.8">R_PHOTO</text>
<text x="82.9" y="164.8">R2.5</text>
<text x="100.3" y="166.8">R_PHOTO</text>
<text x="100.6" y="164.8">R2.3</text>
<text x="118.1" y="166.8">R_PHOTO</text>
<text x="118.4" y="164.8">R2.1</text>
<text x="146.6" y="166.1">GND</text>
</g>
</svg>
